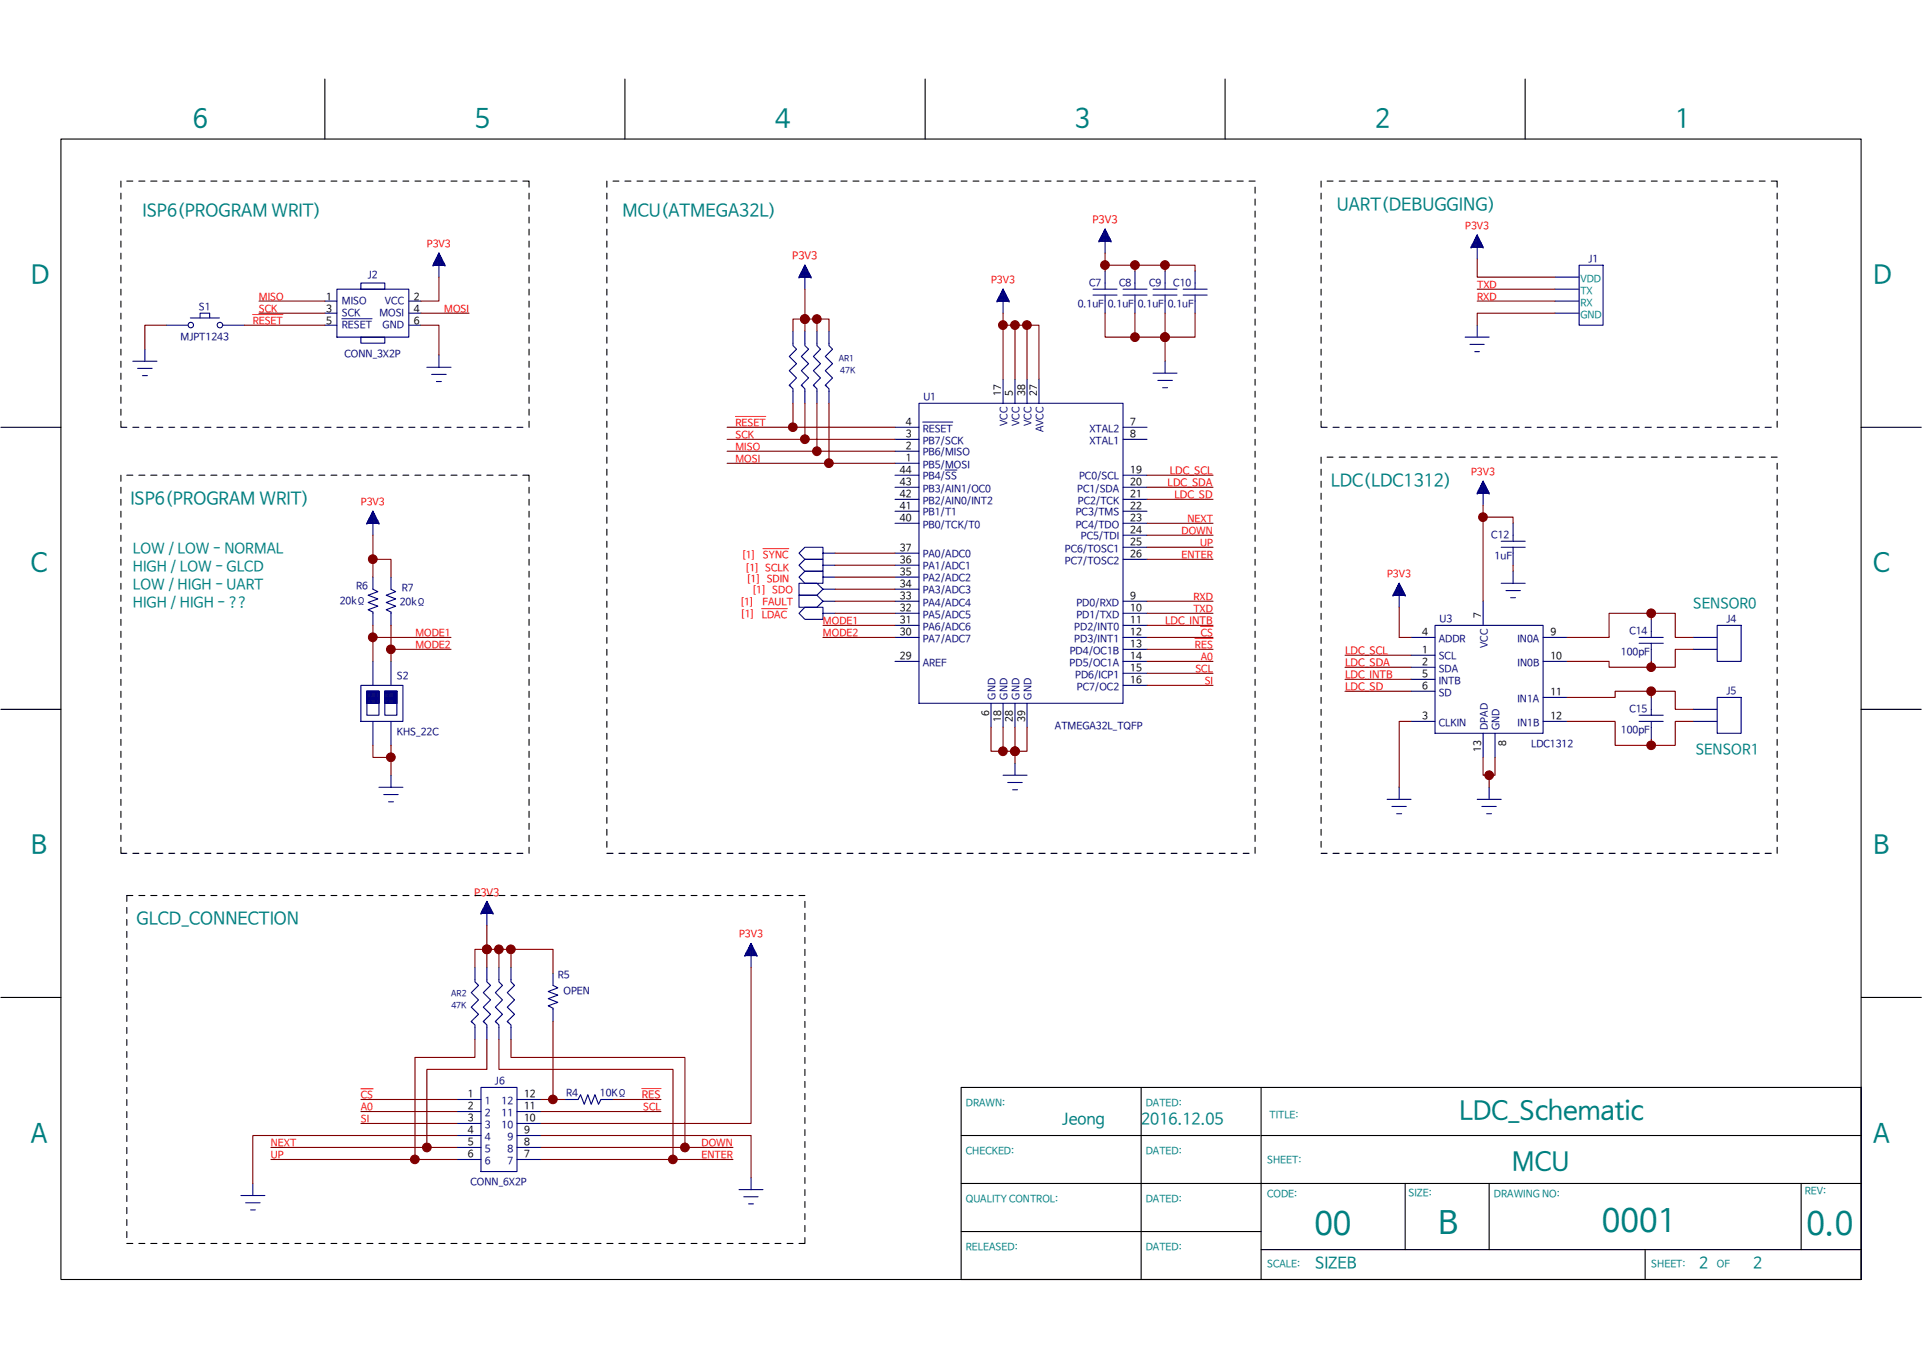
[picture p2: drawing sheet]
<svg xmlns="http://www.w3.org/2000/svg" width="297mm" height="210mm" viewBox="0 0 297 210" stroke-linecap="round" stroke-linejoin="round" font-family="sans-serif">
<g fill="none" stroke="#000080" stroke-width=".17">
<path d="M67.5 39.9h.7v1.1M67.5 39.8v1.2M67.6 39.7h.5M67.7 39.5h.3v1.5M67.7 39.4v1.6M67.8 39.3h.1M67.8 39.1l1 1.9h-1.9l.9-1.9v3.7M67.8 39.1v1.9M67.8 39.1h.1M169.8 37.3h.1M169.8 37.3h1.9M170 37.1h1.6"/>
<path d="M170 37.3v-.4h1.5v.4M170.2 36.7h1.2M170.2 36.5v.8M170.2 36.5h1.1v.8M170.3 36.3h.9M170.4 36.1v1.2M170.4 36.2h.8v1.1M170.5 36h.5M170.6 35.8h.4v1.5M170.6 35.7v1.6M170.7 35.6h.2M170.8 35.4h.1"/>
<path d="M170.8 35.4v1.9M170.8 35.4l.9 1.9h-1.9l1-1.9v3.7M171.7 37.3h.1M227.3 38.2h.1M227.3 38.2h1.9M227.5 38h1.6M227.5 37.8v.4M227.5 37.8h1.5v.4M227.7 37.6h1.2M227.7 38.2v-.8h1.2v.8M227.8 37.3h.9M227.9 37v1.2"/>
<path d="M227.9 37.1h.7v1.1M228 36.9h.6M228.1 36.6v1.6M228.1 36.7h.4v1.5M228.2 36.5h.2M228.3 36.3v1.9M228.3 36.3h.1M228.3 36.3l.9 1.9h-1.9l1-1.9v3.7M229.2 38.2h.1M20.5 55.8h3.8M21.3 56.9h2.2M22 58h.8"/>
<path d="M22.4 54v1.8M25.7 50.2h3.4M29.4 49.1h4.5M30.9 49.1v-.7h1.5v.7M34.5 50.2h3.3M50.2 46.5h1.9M50.2 48.4h1.9M50.2 50.2h1.9M52.1 44.7h11.1v7.4h-11.1zM55.8 43.7h3.7v1h-3.7zM55.8 52.1h3.7v.9h-3.7zM63.2 46.5h1.8"/>
<path d="M63.2 48.4h1.8M63.2 50.2h1.8M66 56.7h3.7M66.7 57.8h2.3M66.9 41h1.9M66.9 41h.1M67 40.8h1.6M67.1 40.6h1.5v.4M67.1 40.6v.4M67.2 40.4h1.3M67.3 40.2h1.1v.8M67.3 40.2v.8"/>
<path d="M67.4 40h.9M67.5 58.9h.7M67.8 54.9v1.8M68.8 41h.1M122 59.5l.2 .2M122.6 51.2v2.2l.5 .6-1.1 1.1 1.1 1.1-1.1 1.1 1.1 1.1-1.1 1.1 .6 .6v2.2M123.5 42.8h.1M123.5 42.8h1.8M123.6 42.7h1.6M123.7 42.8v-.4h1.4v.4M123.8 42.3h1.2M123.8 42v.8"/>
<path d="M123.8 42.1h1.2v.7M123.8 59.5l.3 .2M124 41.9h.9M124.1 41.7h.7v1.1M124.1 41.6v1.2M124.1 41.5h.6M124.2 41.3h.4v1.5M124.2 41.3v1.5M124.3 41.1h.2M124.4 41h.1M124.4 41v1.8M124.4 41l.9 1.8h-1.8l.9-1.8v3.7"/>
<path d="M124.4 51.2v2.2l.6 .6-1.2 1.1 1.2 1.1-1.2 1.1 1.2 1.1-1.2 1.1 .6 .6v2.2M125.3 42.8h.1M125.7 59.5l.2 .2M126.3 51.2v2.2l.5 .6-1.1 1.1 1.1 1.1-1.1 1.1 1.1 1.1-1.1 1.1 .6 .6v2.2M127.5 59.5l.3 .2M128.1 51.2v2.2l.6 .6-1.2 1.1 1.2 1.1-1.2 1.1 1.2 1.1-1.2 1.1 .6 .6v2.2M154.1 46.5h.1M154.1 46.5h1.9M154.2 46.4h1.6M154.3 46.5v-.4h1.4v.4M154.4 46h1.3M154.4 45.7v.8"/>
<path d="M154.4 45.8h1.2v.7M154.6 45.6h.9M154.7 45.3v1.2M154.7 45.4h.7v1.1M154.8 45.2h.5M154.8 45h.4v1.5M154.8 45v1.5M154.9 44.9h.2M155 44.7h.1M155 44.7v1.8M155 44.7l1 1.8h-1.9l.9-1.8v3.7M155 58.6v3.7"/>
<path d="M156 46.5h.1M156.9 58.6v3.7M158.7 58.6v3.7M160.6 58.6v3.7M168.9 44.7h3.7M168.9 45.6h3.7M170.8 41.9v2.8M170.8 45.6v2.8M173.6 45.6h3.7M173.6 44.7h3.7M175.4 41.9v2.8M175.4 45.6v2.8"/>
<path d="M178.2 45.6h3.7M178.2 44.7h3.7M178.2 57.7h3.7M178.9 58.8h2.3M179.7 59.9h.7M180.1 41.9v2.8M180.1 45.6v2.8M180.1 55.8v1.9M182.9 44.7h3.7M182.9 45.6h3.7M184.7 41.9v2.8M184.7 45.6v2.8"/>
<path d="M226.4 52.1h3.7M227.2 53.2h2.2M227.9 54.3h.7M228.3 50.2v1.9M240.3 46.5h3.7M240.3 48.4h3.7M240.3 44.7h3.7M240.3 42.8h3.7M244 41h3.8v9.2h-3.8zM57.2 79.9h.9M57.3 79.7v1.2M57.3 79.7h.7v1.2"/>
<path d="M57.4 79.6h.5M57.4 79.3v1.6M57.4 79.4h.4v1.5M57.5 79.2h.2M57.6 79l1 1.9h-1.9l.9-1.9v3.7M57.6 79v1.9M57.6 79h.1M138.3 71.6h3.7M138.3 69.7h3.7M138.3 67.9h3.7M138.3 66h3.7M138.3 73.4h3.7"/>
<path d="M138.3 75.3h3.7M138.3 77.2h3.7M138.3 79h3.7M142 62.3h31.6v46.4h-31.6zM173.6 67.9h3.7M173.6 66h3.7M173.6 73.4h3.7M173.6 75.3h3.7M173.6 77.2h3.7M173.6 79h3.7M228.3 76.2h.1M228.3 76.2h1.8"/>
<path d="M228.4 76h1.6M228.5 75.8v.4M228.5 75.8h1.5v.4M228.6 75.6h1.2M228.6 75.4v.8M228.6 75.5h1.2v.7M228.8 75.3h.9M228.9 75v1.2M228.9 75.1h.7v1.1M229 74.9h.5M229 74.7v1.5M229 74.7h.4v1.5"/>
<path d="M229.1 74.5h.2M229.2 74.4v1.8M229.2 74.4h.1M229.2 74.4l.9 1.8h-1.8l.9-1.8v3.7M230.1 76.2h.1M56.7 80.9h1.9M56.7 80.9h.1M56.8 80.7h1.7M56.9 80.5v.4M56.9 80.5h1.5v.4M57 80.3h1.3M57.1 80.1v.8"/>
<path d="M57.1 80.1h1.1v.8M57.6 89.2v1.8l.8 .4-1.5 .6 1.5 .5-1.5 .6 1.5 .6-1.5 .5 .7 .4v2M58.6 80.9h.1M60.4 89.2v1.8l.7 .4-1.4 .6 1.4 .5-1.4 .6 1.4 .6-1.4 .5 .7 .4v2M127.2 85.5v.9h-2.8l-.9-.9 .9-.9h2.8v.9h1.8M127.2 87.3v1h-2.8l-.9-1 .9-.9h2.8v.9h1.8M127.2 89.2v.9h-2.8l-.9-.9 .9-.9h2.8v.9h1.8M127.2 91l-.9-.9h-2.8v1.9h2.8l.9-1h1.8M127.2 92.9l-.9-.9h-2.8v1.8h2.8l.9-.9h1.8M127.2 94.8v.9h-2.8l-.9-.9 .9-1h2.8v1h1.8M138.3 98.5h3.7M138.3 92.9h3.7"/>
<path d="M138.3 94.8h3.7M138.3 96.6h3.7M138.3 80.9h3.7M138.3 85.5h3.7M138.3 87.3h3.7M138.3 89.2h3.7M138.3 91h3.7M173.6 98.5h3.7M173.6 84.6h3.7M173.6 92.9h3.7M173.6 94.8h3.7M173.6 96.6h3.7"/>
<path d="M173.6 80.9h3.7M173.6 86.4h3.7M173.6 82.7h3.7M215.3 92h.1M215.3 92h1.9M215.4 91.8h1.6M215.5 92v-.4h1.5v.4M215.6 91.4h1.3M215.7 91.2v.8M215.7 91.2h1.1v.8M215.8 91h.9M215.9 90.8v1.2"/>
<path d="M215.9 90.9h.7v1.1M216 90.7h.5M216 90.4v1.6M216 90.5h.4v1.5M216.2 90.3h.1M216.2 90.1v1.9M216.2 90.1h.1M216.2 90.1l1 1.9h-1.9l.9-1.9v3.7M217.2 92h.1M218.1 98.5h3.7M221.8 96.6h16.7v16.7h-16.7zM229.2 92.9v3.7"/>
<path d="M232 83.6h3.7M232 84.6h3.7M232 90.1h3.7M232.7 91.2h2.3M233.5 92.4h.7M233.8 80.9v2.7M233.8 84.6v2.7M233.8 88.3v1.8M238.5 98.5h3.7M253.3 98.5h3.7M253.3 99.4h3.7M255.2 95.7v2.8"/>
<path d="M255.2 99.4v2.8M261.7 98.5h3.7M265.4 96.6h3.7v5.6h-3.7zM55.8 105.9h6.5v5.6h-6.5zM56.7 106.8h1.9v3.7h-1.9zM56.7 106.8h1.9v1.9h-1.9zM56.7 107.8h1.9M56.7 108.5h1.9M56.7 108.3h1.9M56.7 108.1h1.9M56.7 107.9h1.9M56.7 107.5h1.9"/>
<path d="M56.7 107.4h1.9M56.7 107.2h1.9M56.7 107h1.9M56.9 106.8v1.9M57.1 106.8v1.9M57.3 106.8v1.9M57.4 106.8v1.9M57.6 102.2v3.7M57.6 111.5v3.7M57.6 106.8v1.9M57.8 106.8v1.9M58 106.8v1.9"/>
<path d="M58.2 106.8v1.9M58.4 106.8v1.9M59.5 106.8h1.8v1.9h-1.8zM59.5 106.8h1.8M59.5 107.8h1.8M59.5 106.8v1.9h1.8v-1.9M59.5 108.5h1.8M59.5 108.3h1.8M59.5 108.1h1.8M59.5 107.9h1.8M59.5 107.5h1.8M59.5 107.4h1.8"/>
<path d="M59.5 107.2h1.8M59.5 107h1.8M59.5 106.8h1.8v3.7h-1.8zM59.7 106.8v1.9M59.9 106.8v1.9M60 106.8v1.9M60.2 106.8v1.9M60.4 102.2v3.7M60.4 111.5v3.7M60.4 106.8v1.9M60.4 119.8v1.8M60.6 106.8v1.9"/>
<path d="M60.8 106.8v1.9M61 106.8v1.9M61.1 106.8v1.9M138.3 102.2h3.7M153.2 108.7v3.7M155 108.7v3.7M155 119.8h3.7M156.9 108.7v3.7M156.9 117.9v1.9M158.7 108.7v3.7M173.6 102.2h3.7M173.6 100.3h3.7"/>
<path d="M173.6 104h3.7M173.6 105.9h3.7M218.1 101.2h3.7M218.1 103.1h3.7M218.1 111.5h3.7M218.1 105h3.7M218.1 106.8h3.7M229.2 113.3v3.7M231.1 113.3v3.7M238.5 111.5h3.7M238.5 107.8h3.7M238.5 102.2h3.7"/>
<path d="M253.3 110.5h3.7M253.3 111.5h3.7M255.2 107.8v2.7M255.2 111.5v2.7M261.7 111.5h3.7M261.7 100.3h3.7M261.7 109.6h3.7M265.4 107.8h3.7v5.5h-3.7zM58.6 121.6h3.7M59.3 122.8h2.2M60 123.9h.8M74.9 139.9v1.2"/>
<path d="M75 139.8h.5M75.1 139.6v1.5M75.1 139.7h.3v1.4M75.2 139.4h.1M75.2 139.3l1 1.8h-1.9l.9-1.8v3.7M75.2 139.3v1.8M75.2 139.3h.1M155.7 120.9h2.3M156.5 122h.7M214.4 123.5h3.7M215.1 124.6h2.2M215.9 125.7h.7"/>
<path d="M216.2 121.6v1.9M228.3 123.5h3.7M229 124.6h2.2M229.8 125.7h.7M230.1 121.6v1.9M72.8 157.8l.2 .2M73.4 149.5v2.2l.6 .6-1.2 1.1 1.2 1.1-1.2 1.1 1.2 1.1-1.2 1.1 .6 .6v2.2M74.3 141.1h1.9M74.3 141.1h.1M74.4 140.9h1.7M74.5 140.8h1.5v.3M74.5 140.7v.4"/>
<path d="M74.6 140.6h1.3M74.7 140.4h1.1v.7M74.7 140.3v.8M74.7 157.8l.2 .2M74.8 140.2h.9M74.9 140h.7v1.1M75.2 149.5v2.2l.6 .6-1.1 1.1 1.1 1.1-1.1 1.1 1.1 1.1-1.1 1.1 .5 .6v2.2M76.2 141.1h.1M76.6 157.8l.1 .2M77.1 149.5v2.2l.6 .6-1.1 1.1 1.1 1.1-1.1 1.1 1.1 1.1-1.1 1.1 .5 .6v2.2M78.4 157.8l.2 .2M79 149.5v2.2l.5 .6-1.1 1.1 1.1 1.1-1.1 1.1 1.1 1.1-1.1 1.1 .6 .6v2.2"/>
<path d="M85.5 150.4v1.9l.7 .3-1.5 .6 1.5 .6-1.5 .5 1.5 .6-1.5 .5 .8 .4v2M115.1 147.6h.1M115.1 147.6h1.9M115.2 147.4h1.7M115.3 147.2v.4M115.3 147.3h1.5v.3M115.4 147.1h1.3M115.5 146.8v.8M115.5 146.9h1.1v.7M115.6 146.7h.9M115.7 146.4v1.2M115.7 146.5h.7v1.1"/>
<path d="M115.8 146.3h.5M115.9 146.1h.3v1.5M115.9 146v1.6M116 145.9h.1M116.1 145.8h.1M116.1 145.8v1.8M116.1 145.8l.9 1.8h-1.9l1-1.8v3.7M117 147.6h.1M70.6 169.9h3.7M70.6 171.7h3.7M70.6 173.6h3.7M70.6 175.5h3.7"/>
<path d="M70.6 177.3h3.7M70.6 179.2h3.7M74.3 168h5.6v13h-5.6zM79.9 169.9h3.7M79.9 171.7h3.7M79.9 173.6h3.7M79.9 175.5h3.7M79.9 177.3h3.7M79.9 179.2h3.7M87.3 169.9h2l.4-.8 .6 1.5 .5-1.5 .6 1.5 .5-1.5 .6 1.5 .4-.7h1.8M37.2 184.7h3.7M38 185.8h2.2"/>
<path d="M38.7 186.9h.8M39.1 182.9v1.8M114.2 183.8h3.7M115 184.9h2.2M115.7 186h.7M116.1 181.9v1.9"/>
<circle cx="29.5" cy="50.2" r=".42"/>
<circle cx="34" cy="50.2" r=".43"/>
</g>
<path d="M52.8 49.3h4.7M142.6 65.2h4.7M146.1 72.6h1.8" fill="none" stroke="#000080" stroke-width=".15"/>
<g fill="none" stroke="#800000" stroke-width=".17">
<path d="M170.8 39.1v2.8M25.7 50.2h-3.3v3.8M37.8 50.2h12.4M40 48.4h10.2M40 46.5h10.2M65 50.2h2.8v4.7M65 48.4h7.5M67.8 42.8v3.7h-2.8M124.4 44.7v4.6h-1.8v1.9M126.3 51.2v-1.9h1.8v1.9M126.3 49.3h-1.9v1.9M155 48.4v10.2"/>
<path d="M155 50.2h3.7M156.9 50.2v8.4M158.7 50.2h1.9v8.4M158.7 50.2v8.4M170.8 48.4v3.7h4.6M170.8 41h4.6M175.4 48.4v3.7h4.7M180.1 48.4v7.4M180.1 41h-4.7v.9M180.1 41h4.6v.9M180.1 52.1h.1M180.1 41v.9"/>
<path d="M184.7 48.4v3.7h-4.6M228.3 40v2.8h12M228.3 46.5h12M228.3 44.7h12M240.3 48.4h-12v1.8M122.6 62.3v3.7h-10.2M122.6 66h15.7M124.4 62.3v5.6h-12M124.4 67.9h13.9M126.3 62.3v7.4h-13.9M126.3 69.7h12M128.1 62.3v9.3h-15.7"/>
<path d="M128.1 71.6h10.2M177.3 73.4h10.2M177.3 75.3h10.2M177.3 77.2h10.2M229.2 78.1v14.8M229.2 79.9h4.6v1M57.6 82.7v3.7h2.8v2.8M57.6 98.5h12.1M57.6 86.4v2.8M57.6 96.6v5.6M60.4 96.6v5.6M127.2 98.5h11.1"/>
<path d="M127.2 96.6h11.1M129 85.5h9.3M129 87.3h9.3M129 89.2h9.3M129 91h9.3M129 92.9h9.3M129 94.8h9.3M177.3 92.9h10.2M177.3 94.8h10.2M177.3 98.5h10.2M177.3 80.9h10.2M177.3 82.7h10.2"/>
<path d="M177.3 84.6h10.2M177.3 86.4h10.2M177.3 96.6h10.2M216.2 93.8v4.7h1.9M233.8 87.3v1M242.2 98.5h6.5v-3.7h10.2v3.7h2.8M255.2 94.8v.9M57.6 115.2v1.8h2.8v2.8M60.4 100.3h9.3M60.4 115.2v1.8M153.2 112.4v3.7h1.8M155 112.4v3.7h3.7v-3.7"/>
<path d="M156.9 112.4v5.5M177.3 105.9h10.2M177.3 104h10.2M177.3 102.2h10.2M177.3 100.3h10.2M207.9 101.2h10.2M207.9 103.1h10.2M207.9 105h10.2M207.9 106.8h10.2M218.1 111.5h-1.9v10.1M229.2 117v2.8h1.9v-2.8M230.1 119.8v1.8"/>
<path d="M242.2 102.2h6.5v.9h6.5M242.2 111.5h7.4v3.7h5.6M242.2 107.8h7.4v-1h5.6v1M255.2 106.8h3.7v2.8h2.8M255.2 114.2v1M261.7 100.3h-2.8v2.8h-3.7v-.9M261.7 111.5h-2.8v3.7h-3.7M75.2 143v3.7h-1.8v2.8M77.1 146.7h-1.9v2.8M79 146.7h6.5v3.7M79 146.7v2.8M79 146.7h-1.9v2.8"/>
<path d="M85.5 157.8v12.1h-1.9M116.1 149.5v24.1h-32.5M55.8 169.9h14.8M55.8 171.7h14.8M55.8 173.6h14.8M64.1 179.2h6.5M66 177.3h4.6M70.6 175.5h-31.5v7.4M73.4 160.6v2.8h-9.3v15.8h-22.2M75.2 160.6v4.6h-9.2v12.1h-24.1M77.1 160.6v4.6h26.9v14h9.3M79 160.6v2.8h26.9v13.9h7.4"/>
<path d="M83.6 175.5h32.5v6.4M83.6 171.7h18.5M83.6 177.3h22.3M83.6 179.2h20.4M85.5 169.9h1.8M94.7 169.9h7.4"/>
</g>
<g fill="#800000" stroke="#800000" stroke-width=".15">
<circle cx="156.9" cy="116.1" r=".68"/>
<circle cx="155" cy="116.1" r=".68"/>
<circle cx="155" cy="50.2" r=".68"/>
<circle cx="156.9" cy="50.2" r=".68"/>
<circle cx="158.7" cy="50.2" r=".68"/>
<circle cx="180" cy="41" r=".68"/>
<circle cx="175.4" cy="41" r=".68"/>
<circle cx="180" cy="52.1" r=".68"/>
<circle cx="175.4" cy="52.1" r=".68"/>
<circle cx="229.2" cy="79.9" r=".68"/>
<circle cx="230.1" cy="119.8" r=".68"/>
<circle cx="105.9" cy="177.3" r=".68"/>
<circle cx="104" cy="179.1" r=".67"/>
<circle cx="66" cy="177.3" r=".68"/>
<circle cx="64.1" cy="179.1" r=".67"/>
<circle cx="60.4" cy="117" r=".68"/>
<circle cx="57.6" cy="86.4" r=".68"/>
<circle cx="57.6" cy="98.5" r=".68"/>
<circle cx="60.4" cy="100.3" r=".68"/>
<circle cx="255.2" cy="103.1" r=".67"/>
<circle cx="255.2" cy="94.8" r=".68"/>
<circle cx="255.2" cy="106.8" r=".68"/>
<circle cx="255.2" cy="115.2" r=".67"/>
<circle cx="170.8" cy="41" r=".68"/>
<circle cx="122.5" cy="66" r=".67"/>
<circle cx="124.4" cy="67.9" r=".68"/>
<circle cx="126.2" cy="69.7" r=".67"/>
<circle cx="128.1" cy="71.6" r=".68"/>
<circle cx="126.2" cy="49.3" r=".67"/>
<circle cx="124.4" cy="49.3" r=".68"/>
<circle cx="77.1" cy="146.7" r=".67"/>
<circle cx="75.2" cy="146.7" r=".68"/>
<circle cx="78.9" cy="146.7" r=".68"/>
<circle cx="85.5" cy="169.9" r=".67"/>
</g>
<path d="M39 48.6h4.7M113.7 64.3h4.6M117.7 94h4M117.9 84.8h4M184.7 98.7h2.8M185.6 96.8h1.9M55.8 168.2h1.9M99.2 168.2h2.9" fill="none" stroke="#f00" stroke-width=".15"/>
<g fill="none" stroke="#000" stroke-width=".17">
<path d="M50.2 12.2v9.3M96.6 12.2v9.3M143 12.2v9.3M189.3 12.2v9.3M235.7 12.2v9.3M9.4 21.5h278.2v176.2h-278.2zM18.7 28v.9M18.7 29.8v1M18.7 31.7v.9M18.7 33.5v1M18.7 35.4v.9M18.7 37.3v.9"/>
<path d="M18.7 39.1v.9M19.6 28h.9M21.5 28h.9M23.3 28h1M25.2 28h.9M27 28h1M28.9 28h.9M30.8 28h.9M32.6 28h.9M34.5 28h.9M36.3 28h.9M38.2 28h.9"/>
<path d="M40 28h.9M41.9 28h.9M43.7 28h.9M45.6 28h.9M47.4 28h.9M49.3 28h.9M51.2 28h.9M53 28h.9M54.9 28h.9M56.7 28h.9M58.6 28h.9M60.4 28h.9"/>
<path d="M62.3 28h.9M64.1 28h.9M66 28h.9M67.8 28h1M69.7 28h.9M71.5 28h1M73.4 28h.9M75.2 28h1M77.1 28h.9M79 28h.9M80.8 28h1v.9M81.8 29.8v1"/>
<path d="M81.8 31.7v.9M81.8 33.5v1M81.8 35.4v.9M81.8 37.3v.9M81.8 39.1v.9M93.8 28v.9M93.8 29.8v1M93.8 31.7v.9M93.8 33.5v1M93.8 35.4v.9M93.8 37.3v.9M93.8 39.1v.9"/>
<path d="M94.7 28h.9M96.6 28h.9M98.4 28h1M100.3 28h.9M102.1 28h1M104 28h.9M105.9 28h.9M107.7 28h.9M109.6 28h.9M111.4 28h1M113.3 28h.9M115.1 28h1"/>
<path d="M117 28h.9M118.8 28h1M120.7 28h.9M122.6 28h.9M124.4 28h.9M126.3 28h.9M128.1 28h.9M130 28h.9M131.8 28h1M133.7 28h.9M135.5 28h1M137.4 28h.9"/>
<path d="M139.2 28h1M141.1 28h.9M143 28h.9M144.8 28h.9M146.7 28h.9M148.5 28h1M150.4 28h.9M152.2 28h1M154.1 28h.9M156 28h.9M157.8 28h.9M159.7 28h.9"/>
<path d="M161.5 28h.9M163.4 28h.9M165.2 28h.9M167.1 28h.9M168.9 28h.9M170.8 28h.9M172.6 28h1M174.5 28h.9M176.4 28h.9M178.2 28h1M180.1 28h.9M181.9 28h1"/>
<path d="M183.8 28h.9M185.6 28h1M187.5 28h.9M189.3 28h1M191.2 28h.9M193 28h1M194 28.9v.9M194 30.8v.9M194 32.6v.9M194 34.5v.9M194 36.3v1M194 38.2v.9"/>
<path d="M204.2 28v.9M204.2 29.8v1M204.2 31.7v.9M204.2 33.5v1M204.2 35.4v.9M204.2 37.3v.9M204.2 39.1v.9M205.1 28h.9M207 28h.9M208.8 28h.9M210.7 28h.9M212.5 28h.9"/>
<path d="M214.4 28h.9M216.2 28h1M218.1 28h.9M219.9 28h1M221.8 28h.9M223.6 28h1M225.5 28h.9M227.3 28h1M229.2 28h.9M231.1 28h.9M232.9 28h.9M234.8 28h.9"/>
<path d="M236.6 28h1M238.5 28h.9M240.3 28h1M242.2 28h.9M244 28h1M245.9 28h.9M247.8 28h.9M249.6 28h.9M251.5 28h.9M253.3 28h1M255.2 28h.9M257 28h1"/>
<path d="M258.9 28h.9M260.7 28h1M262.6 28h.9M264.5 28h.9M266.3 28h.9M268.2 28h.9M270 28h1M271.9 28h.9M273.7 28h1v.9M274.7 29.8v1M274.7 31.7v.9M274.7 33.5v1"/>
<path d="M274.7 35.4v.9M274.7 37.3v.9M274.7 39.1v.9M18.7 41v.9M18.7 42.8v.9M18.7 44.7v.9M18.7 46.5v1M18.7 48.4v.9M18.7 50.2v1M18.7 52.1v.9M18.7 54v.9M18.7 55.8v.9"/>
<path d="M18.7 57.7v.9M18.7 59.5v1M81.8 41v.9M81.8 42.8v.9M81.8 44.7v.9M81.8 46.5v1M81.8 48.4v.9M81.8 50.2v1M81.8 52.1v.9M81.8 54v.9M81.8 55.8v.9M81.8 57.7v.9"/>
<path d="M81.8 59.5v1M93.8 41v.9M93.8 42.8v.9M93.8 44.7v.9M93.8 46.5v1M93.8 48.4v.9M93.8 50.2v1M93.8 52.1v.9M93.8 54v.9M93.8 55.8v.9M93.8 57.7v.9M93.8 59.5v1"/>
<path d="M194 40v1M194 41.9v.9M194 43.7v1M194 45.6v.9M194 47.5v.9M194 49.3v.9M194 51.2v.9M194 53v1M194 54.9v.9M194 56.7v1M194 58.6v.9M204.2 41v.9"/>
<path d="M204.2 42.8v.9M204.2 44.7v.9M204.2 46.5v1M204.2 48.4v.9M204.2 50.2v1M204.2 52.1v.9M204.2 54v.9M204.2 55.8v.9M204.2 57.7v.9M204.2 59.5v1M274.7 41v.9M274.7 42.8v.9"/>
<path d="M274.7 44.7v.9M274.7 46.5v1M274.7 48.4v.9M274.7 50.2v1M274.7 52.1v.9M274.7 54v.9M274.7 55.8v.9M274.7 57.7v.9M274.7 59.5v1M.1 66h9.3M18.7 65.1v.9h.9M18.7 61.4v.9"/>
<path d="M18.7 63.2v1M18.7 73.4v1M18.7 75.3v.9M18.7 77.2v.9M18.7 79v.9M19.6 73.4h.9M20.5 66h1M21.5 73.4h.9M22.4 66h.9M23.3 73.4h1M24.3 66h.9M25.2 73.4h.9"/>
<path d="M26.1 66h.9M27 73.4h1M28 66h.9M28.9 73.4h.9M29.8 66h1M30.8 73.4h.9M31.7 66h.9M32.6 73.4h.9M33.5 66h1M34.5 73.4h.9M35.4 66h.9M36.3 73.4h.9"/>
<path d="M37.2 66h1M38.2 73.4h.9M39.1 66h.9M40 73.4h.9M40.9 66h1M41.9 73.4h.9M42.8 66h.9M43.7 73.4h.9M44.6 66h1M45.6 73.4h.9M46.5 66h.9M47.4 73.4h.9"/>
<path d="M48.3 66h1M49.3 73.4h.9M50.2 66h1M51.2 73.4h.9M52.1 66h.9M53 73.4h.9M53.9 66h1M54.9 73.4h.9M55.8 66h.9M56.7 73.4h.9M57.6 66h1M58.6 73.4h.9"/>
<path d="M59.5 66h.9M60.4 73.4h.9M61.3 66h1M62.3 73.4h.9M63.2 66h.9M64.1 73.4h.9M65 66h1M66 73.4h.9M66.9 66h.9M67.8 73.4h1M68.8 66h.9M69.7 73.4h.9"/>
<path d="M70.6 66h.9M71.5 73.4h1M72.5 66h.9M73.4 73.4h.9M74.3 66h.9M75.2 73.4h1M76.2 66h.9M77.1 73.4h.9M78 66h1M79 73.4h.9M79.9 66h.9M80.8 73.4h1v1"/>
<path d="M81.8 61.4v.9M81.8 63.2v1M81.8 65.1v.9M81.8 75.3v.9M81.8 77.2v.9M81.8 79v.9M93.8 61.4v.9M93.8 63.2v1M93.8 65.1v.9M93.8 66.9v1M93.8 68.8v.9M93.8 70.6v1"/>
<path d="M93.8 72.5v.9M93.8 74.4v.9M93.8 76.2v1M93.8 78.1v.9M93.8 79.9v1M194 60.5v.9M194 62.3v.9M194 64.2v.9M194 66v.9M194 67.9v.9M194 69.7v.9M194 71.6v.9"/>
<path d="M194 73.4v1M194 75.3v.9M194 77.2v.9M194 79v.9M204.2 65.1v.9h.9M204.2 61.4v.9M204.2 63.2v1M204.2 70.6v1M204.2 72.5v.9M204.2 74.4v.9M204.2 76.2v1M204.2 78.1v.9"/>
<path d="M204.2 79.9v1M205.1 70.6h.9M206 66h1M207 70.6h.9M207.9 66h.9M208.8 70.6h.9M209.7 66h1M210.7 70.6h.9M211.6 66h.9M212.5 70.6h.9M213.4 66h1M214.4 70.6h.9"/>
<path d="M215.3 66h.9M216.2 70.6h1M217.2 66h.9M218.1 70.6h.9M219 66h.9M219.9 70.6h1M220.9 66h.9M221.8 70.6h.9M222.7 66h.9M223.6 70.6h1M224.6 66h.9M225.5 70.6h.9"/>
<path d="M226.4 66h.9M227.3 70.6h1M228.3 66h.9M229.2 70.6h.9M230.1 66h1M231.1 70.6h.9M232 66h.9M232.9 70.6h.9M233.8 66h1M234.8 70.6h.9M235.7 66h.9M236.6 70.6h1"/>
<path d="M237.6 66h.9M238.5 70.6h.9M239.4 66h.9M240.3 70.6h1M241.3 66h.9M242.2 70.6h.9M243.1 66h.9M244 70.6h1M245 66h.9M245.9 70.6h.9M246.8 66h1M247.8 70.6h.9"/>
<path d="M248.7 66h.9M249.6 70.6h.9M250.5 66h1M251.5 70.6h.9M252.4 66h.9M253.3 70.6h1M254.3 66h.9M255.2 70.6h.9M256.1 66h.9M257 70.6h1M258 66h.9M258.9 70.6h.9"/>
<path d="M259.8 66h.9M260.7 70.6h1M261.7 66h.9M262.6 70.6h.9M263.5 66h1M264.5 70.6h.9M265.4 66h.9M266.3 70.6h.9M267.2 66h1M268.2 70.6h.9M269.1 66h.9M270 70.6h1"/>
<path d="M271 66h.9M271.9 70.6h.9M272.8 66h.9M273.7 70.6h1M274.7 71.6v.9M274.7 73.4v1M274.7 75.3v.9M274.7 77.2v.9M274.7 79v.9M274.7 61.4v.9M274.7 63.2v1M274.7 65.1v.9"/>
<path d="M287.6 66h9.3M18.7 80.9v.9M18.7 82.7v.9M18.7 84.6v.9M18.7 86.4v.9M18.7 88.3v.9M18.7 90.1v.9M18.7 92v.9M18.7 93.8v1M18.7 95.7v.9M18.7 97.5v1M18.7 99.4v.9"/>
<path d="M81.8 80.9v.9M81.8 82.7v.9M81.8 84.6v.9M81.8 86.4v.9M81.8 88.3v.9M81.8 90.1v.9M81.8 92v.9M81.8 93.8v1M81.8 95.7v.9M81.8 97.5v1M81.8 99.4v.9M93.8 81.8v.9"/>
<path d="M93.8 83.6v1M93.8 85.5v.9M93.8 87.3v1M93.8 89.2v.9M93.8 91v1M93.8 92.9v.9M93.8 94.8v.9M93.8 96.6v.9M93.8 98.5v.9M194 80.9v.9M194 82.7v.9M194 84.6v.9"/>
<path d="M194 86.4v.9M194 88.3v.9M194 90.1v.9M194 92v.9M194 93.8v1M194 95.7v.9M194 97.5v1M194 99.4v.9M204.2 81.8v.9M204.2 83.6v1M204.2 85.5v.9M204.2 87.3v1"/>
<path d="M204.2 89.2v.9M204.2 91v1M204.2 92.9v.9M204.2 94.8v.9M204.2 96.6v.9M204.2 98.5v.9M274.7 80.9v.9M274.7 82.7v.9M274.7 84.6v.9M274.7 86.4v.9M274.7 88.3v.9M274.7 90.1v.9"/>
<path d="M274.7 92v.9M274.7 93.8v1M274.7 95.7v.9M274.7 97.5v1M274.7 99.4v.9M.1 109.6h9.3M18.7 101.2v1M18.7 103.1v.9M18.7 105v.9M18.7 106.8v1M18.7 108.7v.9M18.7 110.5v1"/>
<path d="M18.7 112.4v.9M18.7 114.2v1M18.7 116.1v.9M18.7 117.9v1M18.7 119.8v.9M81.8 101.2v1M81.8 103.1v.9M81.8 105v.9M81.8 106.8v1M81.8 108.7v.9M81.8 110.5v1M81.8 112.4v.9"/>
<path d="M81.8 114.2v1M81.8 116.1v.9M81.8 117.9v1M81.8 119.8v.9M93.8 100.3v.9M93.8 102.2v.9M93.8 104v1M93.8 105.9v.9M93.8 107.8v.9M93.8 109.6v.9M93.8 111.5v.9M93.8 113.3v.9"/>
<path d="M93.8 115.2v.9M93.8 117v.9M93.8 118.9v.9M194 101.2v1M194 103.1v.9M194 105v.9M194 106.8v1M194 108.7v.9M194 110.5v1M194 112.4v.9M194 114.2v1M194 116.1v.9"/>
<path d="M194 117.9v1M194 119.8v.9M204.2 102.2v.9M204.2 104v1M204.2 105.9v.9M204.2 107.8v.9M204.2 109.6v.9M204.2 111.5v.9M204.2 113.3v.9M204.2 115.2v.9M204.2 117v.9M204.2 118.9v.9"/>
<path d="M204.2 100.3v.9M274.7 101.2v1M274.7 103.1v.9M274.7 105v.9M274.7 106.8v1M274.7 108.7v.9M274.7 110.5v1M274.7 112.4v.9M274.7 114.2v1M274.7 116.1v.9M274.7 117.9v1M274.7 119.8v.9"/>
<path d="M287.6 109.6h9.3M18.7 130.9v.9h.9M18.7 121.6v1M18.7 123.5v.9M18.7 125.3v1M18.7 127.2v.9M18.7 129.1v.9M20.5 131.8h1M20.5 138.4h-.9v.9M21.5 138.4h.9M22.4 131.8h.9M23.3 138.4h1"/>
<path d="M24.3 131.8h.9M25.2 138.4h.9M26.1 131.8h.9M27 138.4h1M28 131.8h.9M28.9 138.4h.9M29.8 131.8h1M30.8 138.4h.9M31.7 131.8h.9M32.6 138.4h.9M33.5 131.8h1M34.5 138.4h.9"/>
<path d="M35.4 131.8h.9M36.3 138.4h.9M37.2 131.8h1M38.2 138.4h.9M39.1 131.8h.9M40 138.4h.9M40.9 131.8h1M41.9 138.4h.9M42.8 131.8h.9M43.7 138.4h.9M44.6 131.8h1M45.6 138.4h.9"/>
<path d="M46.5 131.8h.9M47.4 138.4h.9M48.3 131.8h1M49.3 138.4h.9M50.2 131.8h1M51.2 138.4h.9M52.1 131.8h.9M53 138.4h.9M53.9 131.8h1M54.9 138.4h.9M55.8 131.8h.9M56.7 138.4h.9"/>
<path d="M57.6 131.8h1M58.6 138.4h.9M59.5 131.8h.9M60.4 138.4h.9M61.3 131.8h1M62.3 138.4h.9M63.2 131.8h.9M64.1 138.4h.9M65 131.8h1M66 138.4h.9M66.9 131.8h.9M67.8 138.4h1"/>
<path d="M68.8 131.8h.9M69.7 138.4h.9M70.6 131.8h.9M71.5 138.4h1M72.5 131.8h.9M73.4 138.4h.9M74.3 131.8h.9M75.2 138.4h1M76.2 131.8h.9M77.1 138.4h.9M78 131.8h1M79 138.4h.9"/>
<path d="M79.9 131.8h.9M80.8 138.4h1M81.8 121.6v1M81.8 123.5v.9M81.8 125.3v1M81.8 127.2v.9M81.8 129.1v.9M81.8 130.9v.9M82.7 138.4h.9M84.5 138.4h1M86.4 138.4h.9M88.2 138.4h1"/>
<path d="M90.1 138.4h.9M91.9 138.4h1M93.8 138.4h.9M93.8 131.8h.9M93.8 120.7v.9M93.8 122.6v.9M93.8 124.4v.9M93.8 126.3v.9M93.8 128.1v1M93.8 130v.9M95.6 138.4h1M95.6 131.8h1"/>
<path d="M97.5 138.4h.9M97.5 131.8h.9M99.4 138.4h.9M99.4 131.8h.9M101.2 138.4h.9M101.2 131.8h.9M103.1 138.4h.9M103.1 131.8h.9M104.9 138.4h1M104.9 131.8h1M106.8 138.4h.9M106.8 131.8h.9"/>
<path d="M108.6 138.4h1M108.6 131.8h1M110.5 138.4h.9M110.5 131.8h.9M112.4 138.4h.9M112.4 131.8h.9M114.2 138.4h.9M114.2 131.8h.9M116.1 138.4h.9M116.1 131.8h.9M117.9 138.4h.9M117.9 131.8h.9"/>
<path d="M119.8 138.4h.9M119.8 131.8h.9M121.6 138.4h1M121.6 131.8h1M123.5 138.4h.9M123.5 131.8h.9M124.4 139.3v.9M125.3 131.8h1M127.2 131.8h.9M129 131.8h1M130.9 131.8h.9M132.8 131.8h.9"/>
<path d="M134.6 131.8h.9M136.5 131.8h.9M138.3 131.8h.9M140.2 131.8h.9M142 131.8h1M143.9 131.8h.9M145.7 131.8h1M147.6 131.8h.9M149.5 131.8h.9M151.3 131.8h.9M153.2 131.8h.9M155 131.8h1"/>
<path d="M156.9 131.8h.9M158.7 131.8h1M160.6 131.8h.9M162.4 131.8h1M164.3 131.8h.9M166.1 131.8h1M168 131.8h.9M169.8 131.8h1M171.7 131.8h.9M173.6 131.8h.9M175.4 131.8h1M177.3 131.8h.9"/>
<path d="M179.2 131.8h.9M181 131.8h.9M182.9 131.8h.9M184.7 131.8h.9M186.6 131.8h.9M188.4 131.8h.9M190.3 131.8h.9M192.1 131.8h.9M194 121.6v1M194 123.5v.9M194 125.3v1M194 127.2v.9"/>
<path d="M194 129.1v.9M194 130.9v.9M204.2 131.8h.9M204.2 120.7v.9M204.2 122.6v.9M204.2 124.4v.9M204.2 126.3v.9M204.2 128.1v1M204.2 130v.9M206 131.8h1M207.9 131.8h.9M209.7 131.8h1"/>
<path d="M211.6 131.8h.9M213.4 131.8h1M215.3 131.8h.9M217.2 131.8h.9M219 131.8h.9M220.9 131.8h.9M222.7 131.8h.9M224.6 131.8h.9M226.4 131.8h.9M228.3 131.8h.9M230.1 131.8h1M232 131.8h.9"/>
<path d="M233.8 131.8h1M235.7 131.8h.9M237.6 131.8h.9M239.4 131.8h.9M241.3 131.8h.9M243.1 131.8h.9M245 131.8h.9M246.8 131.8h1M248.7 131.8h.9M250.5 131.8h1M252.4 131.8h.9M254.3 131.8h.9"/>
<path d="M256.1 131.8h.9M258 131.8h.9M259.8 131.8h.9M261.7 131.8h.9M263.5 131.8h1M265.4 131.8h.9M267.2 131.8h1M269.1 131.8h.9M271 131.8h.9M272.8 131.8h.9M274.7 121.6v1M274.7 123.5v.9"/>
<path d="M274.7 125.3v1M274.7 127.2v.9M274.7 129.1v.9M274.7 130.9v.9M.1 154.1h9.3M19.6 140.2v.9M19.6 142.1v.9M19.6 143.9v.9M19.6 145.8v.9M19.6 147.6v.9M19.6 149.5v.9M19.6 151.3v1"/>
<path d="M19.6 153.2v.9M19.6 155v1M19.6 156.9v.9M19.6 158.7v1M124.4 141.1v1M124.4 143v.9M124.4 144.8v1M124.4 146.7v.9M124.4 148.5v1M124.4 150.4v.9M124.4 152.3v.9M124.4 154.1v.9"/>
<path d="M124.4 156v.9M124.4 157.8v.9M124.4 159.7v.9M287.7 154.1h9.2M19.6 160.6v.9M19.6 162.5v.9M19.6 164.3v.9M19.6 166.2v.9M19.6 168v1M19.6 169.9v.9M19.6 171.7v1M19.6 173.6v.9"/>
<path d="M19.6 175.5v.9M19.6 177.3v.9M19.6 179.2v.9M124.4 161.5v1M124.4 163.4v.9M124.4 165.2v1M124.4 167.1v.9M124.4 169v.9M124.4 170.8v.9M124.4 172.7v.9M124.4 174.5v1M124.4 176.4v.9"/>
<path d="M124.4 178.2v1M148.5 175.5h46.2M148.5 168h139.1v29.7h-139.1zM176.4 168v29.7M194.9 168v29.7M194.9 175.5h92.7M19.6 181v.9M19.6 182.9v.9M19.6 184.7v1M19.6 186.6v.9M19.6 188.4v1M19.6 190.3v.9"/>
<path d="M19.6 192.1h.9M21.5 192.1h.9M23.3 192.1h1M25.2 192.1h.9M27 192.1h1M28.9 192.1h.9M30.8 192.1h.9M32.6 192.1h.9M34.5 192.1h.9M36.3 192.1h.9M38.2 192.1h.9M40 192.1h.9"/>
<path d="M41.9 192.1h.9M43.7 192.1h.9M45.6 192.1h.9M47.4 192.1h.9M49.3 192.1h.9M51.2 192.1h.9M53 192.1h.9M54.9 192.1h.9M56.7 192.1h.9M58.6 192.1h.9M60.4 192.1h.9M62.3 192.1h.9"/>
<path d="M64.1 192.1h.9M66 192.1h.9M67.8 192.1h1M69.7 192.1h.9M71.5 192.1h1M73.4 192.1h.9M75.2 192.1h1M77.1 192.1h.9M79 192.1h.9M80.8 192.1h1M82.7 192.1h.9M84.5 192.1h1"/>
<path d="M86.4 192.1h.9M88.2 192.1h1M90.1 192.1h.9M91.9 192.1h1M93.8 192.1h.9M95.6 192.1h1M97.5 192.1h.9M99.4 192.1h.9M101.2 192.1h.9M103.1 192.1h.9M104.9 192.1h1M106.8 192.1h.9"/>
<path d="M108.6 192.1h1M110.5 192.1h.9M112.4 192.1h.9M114.2 192.1h.9M116.1 192.1h.9M117.9 192.1h.9M119.8 192.1h.9M121.6 192.1h1M124.4 180.1v.9M124.4 181.9v1M124.4 183.8v.9M124.4 185.7v.9"/>
<path d="M124.4 187.5v.9M124.4 189.4v.9M124.4 191.2v.9h-.9M148.5 190.3h46.4M148.5 182.9h139.1M194.9 193.1h92.7M217.2 182.9v10.2M230.1 182.9v10.2M254.3 193.1v4.6M278.4 182.9v10.2"/>
</g>
<g font-size="4.9" fill="#008080">
<text x="203.1" y="190.7">00</text>
<text x="222.3" y="190.5">B</text>
<text x="247.6" y="190.2">0001</text>
<text x="279.2" y="190.7">0.0</text>
</g>
<g font-size="4" fill="#008080">
<text x="29.8" y="19.6">6</text>
<text x="73.4" y="19.6">5</text>
<text x="119.8" y="19.6">4</text>
<text x="166.1" y="19.6">3</text>
<text x="212.5" y="19.6">2</text>
<text x="258.9" y="19.6">1</text>
<text x="4.8" y="43.7">D</text>
<text x="289.5" y="43.7">D</text>
<text x="4.8" y="88.3">C</text>
<text x="289.5" y="88.3">C</text>
<text x="4.8" y="131.8">B</text>
<text x="289.5" y="131.8">B</text>
<text x="225.5" y="172.9">LDC_Schematic</text>
<text x="4.8" y="176.4">A</text>
<text x="289.5" y="176.4">A</text>
<text x="233.7" y="180.8">MCU</text>
</g>
<g font-size="2.7" fill="#008080">
<text x="22" y="33.4">ISP6(PROGRAM WRIT)</text>
<text x="96.2" y="33.4">MCU(ATMEGA32L)</text>
<text x="206.6" y="32.4">UART(DEBUGGING)</text>
<text x="20.1" y="77.9">ISP6(PROGRAM WRIT)</text>
<text x="205.7" y="75.1">LDC(LDC1312)</text>
<text x="21.1" y="142.8">GLCD_CONNECTION</text>
</g>
<g font-size="2.4" fill="#008080">
<text x="164.2" y="173.7">Jeong</text>
<text x="176.4" y="173.7">2016.12.05</text>
<text x="203.2" y="196">SIZEB</text>
<text x="262.6" y="196">2</text>
<text x="271" y="196">2</text>
</g>
<g font-size="2.2" fill="#008080">
<text x="20.5" y="85.5">LOW / LOW - NORMAL</text>
<text x="20.5" y="88.3">HIGH / LOW - GLCD</text>
<text x="20.5" y="91">LOW / HIGH - UART</text>
<text x="20.5" y="93.8">HIGH / HIGH - ??</text>
<text x="261.7" y="94">SENSOR0</text>
<text x="262.1" y="116.5">SENSOR1</text>
</g>
<g font-size="1.6" fill="#f00">
<text x="168.8" y="34.5">P3V3</text>
<text x="122.4" y="40">P3V3</text>
<text x="180.4" y="75.1">LDC_SDA</text>
<text x="180.8" y="73.2">LDC_SCL</text>
<text x="181.5" y="76.9">LDC_SD</text>
<text x="180.1" y="96.4">LDC_INTB</text>
<text x="207.9" y="101.1">LDC_SCL</text>
<text x="207.9" y="102.9">LDC_SDA</text>
<text x="207.9" y="104.8">LDC_INTB</text>
<text x="207.9" y="106.6">LDC_SD</text>
<text x="73.3" y="138.4">P3V3</text>
<text x="99.2" y="169.7">RES</text>
</g>
<g font-size="1.5" fill="#f00">
<text x="226.4" y="35.4">P3V3</text>
<text x="66" y="38.2">P3V3</text>
<text x="40" y="46.4">MISO</text>
<text x="153.2" y="43.7">P3V3</text>
<text x="228.3" y="44.5">TXD</text>
<text x="228.3" y="46.4">RXD</text>
<text x="39" y="50.1">RESET</text>
<text x="40" y="48.2">SCK</text>
<text x="68.7" y="48.2">MOSI</text>
<text x="113.7" y="65.8">RESET</text>
<text x="113.7" y="67.7">SCK</text>
<text x="113.7" y="69.5">MISO</text>
<text x="113.7" y="71.4">MOSI</text>
<text x="227.3" y="73.4">P3V3</text>
<text x="55.8" y="78.1">P3V3</text>
<text x="182.6" y="82.5">DOWN</text>
<text x="183.5" y="80.7">NEXT</text>
<text x="114.6" y="86.2">[1] SYNC</text>
<text x="115.1" y="88.3">[1] SCLK</text>
<text x="115.3" y="90">[1] SDIN</text>
<text x="182.6" y="86.2">ENTER</text>
<text x="185.5" y="84.4">UP</text>
<text x="214.4" y="89.2">P3V3</text>
<text x="114.3" y="93.5">[1]</text>
<text x="114.4" y="95.3">[1] LDAC</text>
<text x="116.2" y="91.6">[1] SDO</text>
<text x="117.9" y="93.5">FAULT</text>
<text x="184.4" y="92.7">RXD</text>
<text x="184.4" y="94.6">TXD</text>
<text x="64.2" y="100.1">MODE2</text>
<text x="64.2" y="98.3">MODE1</text>
<text x="127.2" y="96.4">MODE1</text>
<text x="127.2" y="98.3">MODE2</text>
<text x="184.7" y="100.1">RES</text>
<text x="185.6" y="102">A0</text>
<text x="185.6" y="98.3">CS</text>
<text x="184.7" y="103.8">SCL</text>
<text x="186.2" y="105.7">SI</text>
<text x="114.2" y="144.8">P3V3</text>
<text x="55.8" y="169.7">CS</text>
<text x="55.8" y="171.6">A0</text>
<text x="55.8" y="173.4">SI</text>
<text x="99.4" y="171.6">SCL</text>
<text x="41.9" y="177.1">NEXT</text>
<text x="41.9" y="179">UP</text>
<text x="108.4" y="179">ENTER</text>
<text x="108.4" y="177.1">DOWN</text>
</g>
<g font-size="1.5" fill="#000080">
<text x="245.5" y="40.4">J1</text>
<text x="30.8" y="47.8">S1</text>
<text x="52.8" y="47">MISO</text>
<text x="56.9" y="43">J2</text>
<text x="59.5" y="47">VCC</text>
<text x="166.6" y="47.5">0.1uF 0.1uF 0.1uF 0.1uF</text>
<text x="168.3" y="44.1">C7</text>
<text x="173" y="44.1">C8</text>
<text x="177.6" y="44.1">C9</text>
<text x="181.3" y="44.1">C10</text>
<text x="27.9" y="52.5">MJPT1243</text>
<text x="52.8" y="48.9">SCK</text>
<text x="52.8" y="50.7">RESET</text>
<text x="58.6" y="48.9">MOSI</text>
<text x="59.1" y="50.7">GND</text>
<text x="53.3" y="55.1">CONN_3X2P</text>
<text x="142.7" y="61.7">U1</text>
<text x="155.7" y="65.8" transform="rotate(-90 155.7 65.8)">VCC</text>
<text x="157.5" y="65.8" transform="rotate(-90 157.5 65.8)">VCC</text>
<text x="159.4" y="65.8" transform="rotate(-90 159.4 65.8)">VCC</text>
<text x="142.6" y="70.4">PB6/MISO</text>
<text x="142.6" y="68.5">PB7/SCK</text>
<text x="142.6" y="66.7">RESET</text>
<text x="161.2" y="66.8" transform="rotate(-90 161.2 66.8)">AVCC</text>
<text x="168.4" y="66.7">XTAL2</text>
<text x="168.4" y="68.5">XTAL1</text>
<text x="142.6" y="74.1">PB4/SS</text>
<text x="142.6" y="72.2">PB5/MOSI</text>
<text x="142.6" y="75.9">PB3/AIN1/OC0</text>
<text x="142.6" y="77.8">PB2/AIN0/INT2</text>
<text x="166.5" y="75.9">PC1/SDA</text>
<text x="166.6" y="77.8">PC2/TCK</text>
<text x="166.8" y="74.1">PC0/SCL</text>
<text x="142.6" y="79.7">PB1/T1</text>
<text x="142.6" y="81.5">PB0/TCK/T0</text>
<text x="166.3" y="79.7">PC3/TMS</text>
<text x="166.3" y="81.5">PC4/TDO</text>
<text x="167" y="83.4">PC5/TDI</text>
<text x="230.5" y="83.1">C12</text>
<text x="142.6" y="86.1">PA0/ADC0</text>
<text x="142.6" y="88">PA1/ADC1</text>
<text x="142.6" y="89.8">PA2/ADC2</text>
<text x="164.6" y="87.1">PC7/TOSC2</text>
<text x="164.6" y="85.2">PC6/TOSC1</text>
<text x="231" y="86.4">1uF</text>
<text x="52.5" y="93.3">20kΩ</text>
<text x="55" y="91.1">R6</text>
<text x="61.8" y="93.5">20kΩ</text>
<text x="62.1" y="91.2">R7</text>
<text x="142.6" y="91.7">PA3/ADC3</text>
<text x="142.6" y="93.6">PA4/ADC4</text>
<text x="142.6" y="95.4">PA5/ADC5</text>
<text x="166.3" y="93.6">PD0/RXD</text>
<text x="166.3" y="95.4">PD1/TXD</text>
<text x="142.6" y="97.3">PA6/ADC6</text>
<text x="142.6" y="99.1">PA7/ADC7</text>
<text x="165.3" y="101">PD4/OC1B</text>
<text x="166" y="97.3">PD2/INT0</text>
<text x="166" y="99.1">PD3/INT1</text>
<text x="222.4" y="101.9">SCL</text>
<text x="222.4" y="99.1">ADDR</text>
<text x="222.5" y="96.1">U3</text>
<text x="229.9" y="100.1" transform="rotate(-90 229.9 100.1)">VCC</text>
<text x="234.5" y="99.1">IN0A</text>
<text x="250.5" y="101.3">100pF</text>
<text x="251.8" y="97.9">C14</text>
<text x="266.8" y="96.1">J4</text>
<text x="61.3" y="105">S2</text>
<text x="142.6" y="102.8">AREF</text>
<text x="165.3" y="102.8">PD5/OC1A</text>
<text x="166.2" y="104.7">PD6/ICP1</text>
<text x="166.4" y="106.6">PC7/OC2</text>
<text x="222.4" y="103.8">SDA</text>
<text x="222.4" y="105.6">INTB</text>
<text x="222.4" y="107.5">SD</text>
<text x="234.5" y="102.8">IN0B</text>
<text x="266.8" y="107.2">J5</text>
<text x="61.3" y="113.5">KHS_22C</text>
<text x="153.8" y="108.1" transform="rotate(-90 153.8 108.1)">GND</text>
<text x="155.7" y="108.1" transform="rotate(-90 155.7 108.1)">GND</text>
<text x="157.5" y="108.1" transform="rotate(-90 157.5 108.1)">GND</text>
<text x="159.4" y="108.1" transform="rotate(-90 159.4 108.1)">GND</text>
<text x="163" y="112.6">ATMEGA32L_TQFP</text>
<text x="222.4" y="112.1">CLKIN</text>
<text x="229.9" y="112.8" transform="rotate(-90 229.9 112.8)">DPAD</text>
<text x="231.7" y="112.8" transform="rotate(-90 231.7 112.8)">GND</text>
<text x="234.5" y="108.4">IN1A</text>
<text x="234.5" y="112.1">IN1B</text>
<text x="250.5" y="113.3">100pF</text>
<text x="251.8" y="110">C15</text>
<text x="236.6" y="115.4">LDC1312</text>
<text x="86.2" y="151.2">R5</text>
<text x="87.1" y="153.6">OPEN</text>
<text x="76.5" y="167.5">J6</text>
<text x="74.9" y="170.5">1</text>
<text x="74.9" y="172.4">2</text>
<text x="77.5" y="170.5">12</text>
<text x="77.5" y="172.4">11</text>
<text x="87.5" y="169.3">R4</text>
<text x="92.7" y="169.3">10KΩ</text>
<text x="74.9" y="174.2">3</text>
<text x="74.9" y="176.1">4</text>
<text x="74.9" y="177.9">5</text>
<text x="74.9" y="179.8">6</text>
<text x="77.5" y="174.2">10</text>
<text x="78.4" y="176.1">9</text>
<text x="78.4" y="177.9">8</text>
<text x="78.4" y="179.8">7</text>
<text x="72.7" y="183">CONN_6X2P</text>
</g>
<g font-size="1.5">
<text x="50.4" y="46.4">1</text>
<text x="63.9" y="46.4">2</text>
<text x="50.4" y="48.2">3</text>
<text x="50.4" y="50.1">5</text>
<text x="63.9" y="50.1">6</text>
<text x="63.9" y="48.2">4</text>
<text x="140" y="65.6">4</text>
<text x="154.7" y="61.2" transform="rotate(-90 154.7 61.2)">17</text>
<text x="156.5" y="61.2" transform="rotate(-90 156.5 61.2)">5</text>
<text x="158.4" y="61.2" transform="rotate(-90 158.4 61.2)">38</text>
<text x="160.2" y="61.2" transform="rotate(-90 160.2 61.2)">27</text>
<text x="174.7" y="65.6">7</text>
<text x="140" y="71.2">1</text>
<text x="140" y="69.3">2</text>
<text x="140" y="67.5">3</text>
<text x="174.7" y="67.5">8</text>
<text x="139.1" y="73">44</text>
<text x="139.1" y="74.9">43</text>
<text x="139.1" y="76.8">42</text>
<text x="174.7" y="73">19</text>
<text x="174.7" y="74.9">20</text>
<text x="174.7" y="76.8">21</text>
<text x="139.1" y="78.6">41</text>
<text x="139.1" y="80.5">40</text>
<text x="174.7" y="78.6">22</text>
<text x="174.7" y="82.3">24</text>
<text x="174.7" y="80.5">23</text>
<text x="139.1" y="85.1">37</text>
<text x="139.1" y="87">36</text>
<text x="139.1" y="88.8">35</text>
<text x="174.7" y="86">26</text>
<text x="174.7" y="84.2">25</text>
<text x="139.1" y="90.7">34</text>
<text x="139.1" y="92.5">33</text>
<text x="139.1" y="94.4">32</text>
<text x="174.7" y="92.5">9</text>
<text x="174.7" y="94.4">10</text>
<text x="228.9" y="95.5" transform="rotate(-90 228.9 95.5)">7</text>
<text x="139.1" y="96.2">31</text>
<text x="139.1" y="98.1">30</text>
<text x="139.1" y="101.8">29</text>
<text x="174.7" y="96.2">11</text>
<text x="174.7" y="98.1">12</text>
<text x="174.7" y="99.9">13</text>
<text x="174.7" y="101.8">14</text>
<text x="219.8" y="100.9">1</text>
<text x="219.8" y="98.1">4</text>
<text x="239.6" y="101.8">10</text>
<text x="239.6" y="98.1">9</text>
<text x="174.7" y="103.7">15</text>
<text x="174.7" y="105.5">16</text>
<text x="219.8" y="102.7">2</text>
<text x="219.8" y="104.6">5</text>
<text x="219.8" y="106.4">6</text>
<text x="239.6" y="107.4">11</text>
<text x="152.8" y="110.7" transform="rotate(-90 152.8 110.7)">6</text>
<text x="154.7" y="111.6" transform="rotate(-90 154.7 111.6)">18</text>
<text x="156.5" y="111.6" transform="rotate(-90 156.5 111.6)">28</text>
<text x="158.4" y="111.6" transform="rotate(-90 158.4 111.6)">39</text>
<text x="219.8" y="111.1">3</text>
<text x="239.6" y="111.1">12</text>
<text x="228.9" y="116.2" transform="rotate(-90 228.9 116.2)">13</text>
<text x="232.7" y="115.3" transform="rotate(-90 232.7 115.3)">8</text>
<text x="72.3" y="169.5">1</text>
<text x="72.3" y="171.4">2</text>
<text x="72.3" y="173.2">3</text>
<text x="81" y="169.5">12</text>
<text x="81" y="171.4">11</text>
<text x="81" y="173.2">10</text>
<text x="72.3" y="175.1">4</text>
<text x="72.3" y="177">5</text>
<text x="72.3" y="178.8">6</text>
<text x="81" y="175.1">9</text>
<text x="81" y="177">8</text>
<text x="81" y="178.8">7</text>
</g>
<g font-size="1.5" fill="#008080">
<text x="244.2" y="43.6">VDD</text>
<text x="244.2" y="45.4">TX</text>
<text x="244.2" y="47.3">RX</text>
<text x="244.2" y="49.1">GND</text>
<text x="149.3" y="170.8">DRAWN:</text>
<text x="177.1" y="170.8">DATED:</text>
<text x="196.2" y="172.7">TITLE:</text>
<text x="149.3" y="178.2">CHECKED:</text>
<text x="177.1" y="178.2">DATED:</text>
<text x="195.8" y="179.7">SHEET:</text>
<text x="149.3" y="185.7">QUALITY CONTROL:</text>
<text x="177.1" y="185.7">DATED:</text>
<text x="195.8" y="184.9">CODE:</text>
<text x="217.7" y="184.7">SIZE:</text>
<text x="230.9" y="184.9">DRAWING NO:</text>
<text x="278.9" y="184.5">REV:</text>
<text x="149.3" y="193.1">RELEASED:</text>
<text x="177.1" y="193.1">DATED:</text>
<text x="195.8" y="195.8">SCALE:</text>
<text x="255.2" y="195.8">SHEET:</text>
<text x="265.3" y="195.8">OF</text>
</g>
<g font-size="1.3" fill="#000080">
<text x="129.6" y="55.8">AR1</text>
<text x="129.9" y="57.6">47K</text>
<text x="69.7" y="153.9">AR2</text>
<text x="69.8" y="155.8">47K</text>
</g>
</svg>
